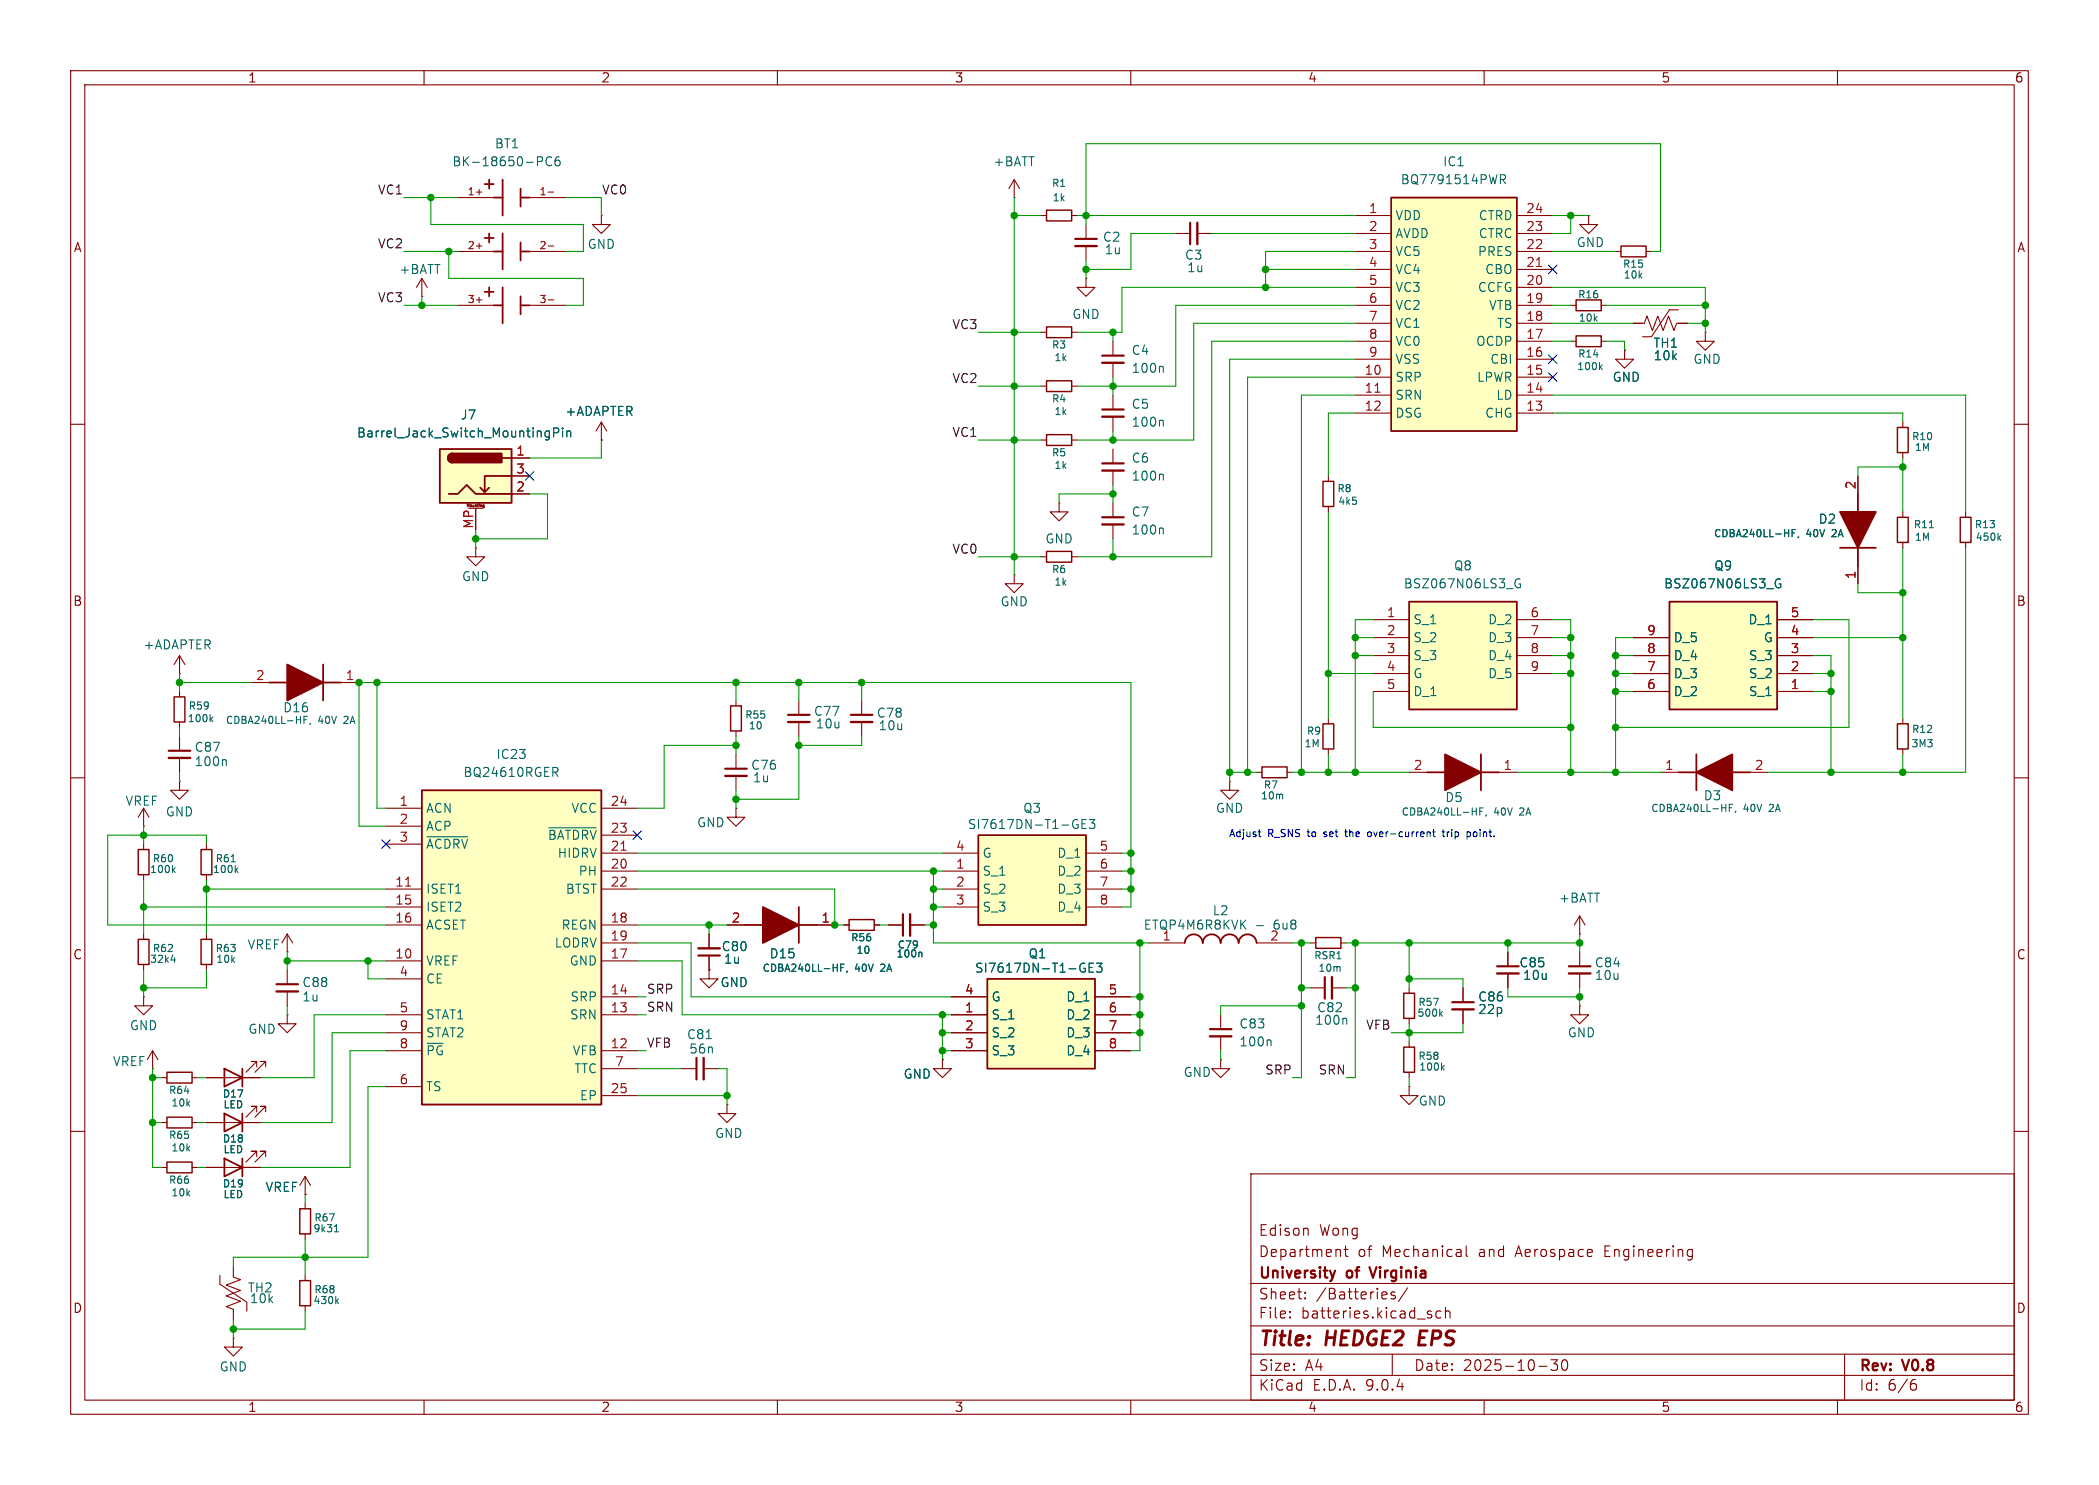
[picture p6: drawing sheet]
<svg xmlns="http://www.w3.org/2000/svg" width="297mm" height="210mm" viewBox="0 0 297 210" stroke-linecap="round" stroke-linejoin="round" font-family="sans-serif">
<g fill="none" stroke="#840000" stroke-width=".15">
<path d="M10 10h277v190h-277zM12 12h273v186h-273zM60 10v2M110 10v2M160 10v2M210 10v2M260 10v2M143.5 27.9h.1M143.5 25.4l-.8 1.3M143.5 25.4l.8 1.3M143.5 25.4v2.5M147.3 47h.8"/>
<path d="M151.6 47h.8M10 60h2M285 60h2M10 110h2M174 110.5v1.3h1.3l-1.3 1.2-1.3-1.2h1.3M174 110.5h.1M285 110h2M29.2 132.1v.7M29.2 136.4v.8M10 160h2M177 166h108v32h-108zM184.9 173.7l.2 .2v.8"/>
<path d="M189.6 176.8l.1 .9M190.2 176.7h.5M190.4 176.2v1.3l.1 .1 .2 .1M207.5 176.2v1.3l.2 .2M239 176.7l.5 .1M239.5 177.6l-.5 .1M239.5 176.7v1.2l-.3 .3M285 160h2M60 198v2M110 198v2M160 198v2M177 194.5h108"/>
<path d="M177 191.5h108M177 187.5h108M177 181.5h108M182.5 186.3h.1l-.1 .1M182.5 186.3v.1M182.5 185.5v.1M182.5 185.5h.1l-.1 .1M184.7 183.6v.1M184.7 183.6h-.1l.1 .1M184.7 182.8v.1M184.7 182.8h-.1l.1 .1M197 191.5v3"/>
<path d="M197.4 182.8l-.4-.1-.2 .2 .1 .2 .5 .2 .1 .1-.1 .2-.2 .1-.4-.1M199.2 182.1l-1.3 2M202.5 186l.1 .1-.1 .2M203.9 185.5l-.4-.1-.3 .3v.4l.1 .2 .2 .1 .4-.1M204.5 185.5a.37 .37 0 0 1 .7 .1v.8M204.5 184.9v1.5M210 198v2M217.7 193.2h1.2M219.5 192.3h.9l-.5 .6a.41 .41 0 0 1 .5 .3v.3l-.2 .2-.5 .1-.2-.1M221.1 192.4a.36 .36 0 0 1 .4-.1 .36 .36 0 0 1 .2 .3 .77 .77 0 0 1-.4 1.2 .91 .91 0 0 1-.2-1.4zM260 198v2M261 191.5v6.5"/>
<path d="M270.6 195.7h.4l.2 .3-.1 .5-.2 .1h-.3M271 195.1l-.4 .1"/>
</g>
<path d="M201 188.2l-.3 2h1" fill="none" stroke="#840000" stroke-width=".4"/>
<path d="M188.9 179.7l-.3 1M193.8 179.2l.5 1.5" fill="none" stroke="#840000" stroke-width=".3"/>
<path d="M148.1 46.2h3.5v1.6h-3.5zM28.4 132.8h1.6v3.6h-1.6z" fill="none" stroke="#840000" stroke-width=".2"/>
<path d="M62.2 63.5h10.2v7.6h-10.2z" fill="#ffffc2"/>
<g fill="none" stroke="#840000" stroke-width=".25">
<path d="M68.6 26h1.2M68.6 33.7h1.2M69.2 25.4v1.3M69.2 33v1.3M69.8 27.9h1.3M69.8 35.6h1.3M71.1 25.4v5.1M71.1 33v5.1M73.7 27.9h1.2M73.7 35.6h1.2M73.7 26.7v2.5M73.7 34.3v2.5"/>
<path d="M68.6 41.3h1.2M69.2 40.6v1.3M69.8 43.2h1.3M71.1 40.6v5.1M73.7 43.2h1.2M73.7 41.9v2.6M62.2 63.5h10.2v7.6h-10.2zM63.5 69.9h1.3l1.2-1.3 1.3 1.3h5.1M64 64.1a.64 .64 0 0 0-.6 .7 .64 .64 0 0 0 .6 .6M69.2 69l-.6 .6M71.1 64.8h1.3M72.4 67.3h-3.8v2.3l-.7-.6"/>
<path d="M38.1 96.5h2.5M45.7 96.5h2.6M45.7 94v5.1M201.9 109.2h2.6M209.5 109.2h2.6M209.5 106.7v5.1M31.7 157.5l2.6 1.3-2.6 1.2zM34.3 157.5v2.5"/>
</g>
<g fill="#840000" stroke="#840000" stroke-width=".25">
<path d="M63.6 64.3l.4-.2v1.3a.63 .63 0 0 1-.6-.4 .63 .63 0 0 1 .2-.7z"/>
<path d="M64 64.1h7v1.3h-7z"/>
<path d="M204.5 106.7l5 2.5-5 2.6z"/>
<path d="M40.6 94l5.1 2.5-5.1 2.6z"/>
</g>
<g fill="none" stroke="#840000" stroke-width=".15">
<path d="M64.8 27.9h5M64.8 35.6h5M74.9 27.9h5.1M74.9 35.6h5.1M153.7 31.8v2M153.7 34.8v2M64.8 43.2h5M74.9 43.2h5.1M85.1 59.7l-.8 1.3M85.1 59.7l.8 1.3M85.1 59.7v2.5M157.5 48.3v2"/>
<path d="M157.5 51.3v2M66.1 71.7v-.4l.1 .3 .2-.3v.4M66.3 71.9h2M67.3 77.5v1.2h1.3l-1.3 1.3-1.3-1.3h1.3M67.3 77.5h.1M67.3 71.9v3M67.6 71.3v.3M67.8 71.3h.1M68.5 71.7l-.2-.1 .1-.2h.1v.3l-.2 .1M72.4 64.8h2.5M72.4 67.3h2.5M72.4 69.9h2.5"/>
<path d="M85.1 62.2h.1M25.4 95.3h.1M25.4 92.7l-.8 1.3M25.4 92.7l.8 1.3M25.4 92.7v2.6M35.6 96.5h2.5M48.3 96.5h2.5M25.4 110.5v1.3h1.3l-1.3 1.2-1.3-1.2h1.3M25.4 110.5h.1M25.4 104.1v2.1M25.4 107.2v2M104.1 114.3v1.3h1.3l-1.3 1.2-1.2-1.2h1.2"/>
<path d="M104.1 114.3h.1M199.4 109.2h2.5M212.1 109.2h2.5M22.9 158.8h.7M27.2 158.8h.7M29.2 158.8h7.6M36.3 157.2v-.7h-.7h.7l-1.5 1.5M37.6 157.2v-.7h-.8h.8l-1.5 1.5M22.9 165.1h.7M27.2 165.1h.7"/>
</g>
<g fill="none" stroke="#006464" stroke-width=".15">
<path d="M76 22.2h.5l.3 .2-.1 .4h-.7M78 22.3a.51 .51 0 0 0-.6 0 .51 .51 0 0 0-.1 .6 .48 .48 0 0 0 .2 .5 .48 .48 0 0 0 .5-.1M79.1 22.2a.5 .5 0 0 0-.6 .5v.5l.1 .2h.4l.2-.1 .1-.4-.2-.2h-.3l-.3 .2M164.4 51.8l.2 .2v.7M77.2 61.7h.5M77.2 61h.5M77.7 60.9v1.1l-.2 .2h-.3M78.3 61.2l.6-.1 .2-.2-.1-.3-.2-.1h-.5v1.3M79.6 60.5v.1M79.6 60.9v.9M80.2 61.1l.2-.2 .3 .1 .1 .8M80.2 60.9v.9"/>
<path d="M31.8 107.4l.2 .2v.7M43 101.8h.3M43 101.3v1M43.9 102.3l-.1 .2M209.4 114.7h.3M209.9 114.3h-.5v1M210.3 115.2l-.1 .2"/>
</g>
<path d="M152.1 33.8h3.1M156 50.3h3M23.9 106.2h3" fill="none" stroke="#840000" stroke-width=".3"/>
<path d="M152.1 34.8h3.1M156 51.3h3M23.9 107.2h3" fill="none" stroke="#840000" stroke-width=".33"/>
<path d="M23.6 158h3.6v1.5h-3.6zM23.6 164.3h3.6v1.6h-3.6z" fill="none" stroke="#840000" stroke-width=".2"/>
<path d="M67.4 27.2h.8M67.4 34.8h.8M77.6 27.2h.7M77.6 34.8h.7M67.4 42.4h.8M77.6 42.4h.7" fill="none" stroke="#a90000" stroke-width=".15"/>
<path d="M138.4 118.1h15.3v12.7h-15.3z" fill="#ffffc2"/>
<path d="M138.4 118.1h15.3v12.7h-15.3zM31.7 163.8l2.6 1.3-2.6 1.3zM34.3 163.8v2.6" fill="none" stroke="#840000" stroke-width=".25"/>
<g fill="none" stroke="#840000" stroke-width=".15">
<path d="M147.3 78.7h.8M149.9 71.1v1.3h1.2l-1.2 1.3-1.3-1.3h1.3M149.9 71.1h.1M151.6 78.7h.8M104.1 99.1v.7M113 99.1v2M121.9 99.1v2M143.5 81.3v1.3h1.3l-1.3 1.2-1.3-1.2h1.3M143.5 81.3h.1M104.1 103.4v.7M104.1 106.7v2M104.1 109.7v2.1"/>
<path d="M113 102.1v2M121.9 102.1v2M133.3 120.7h5.1M133.3 123.2h5.1M133.3 125.7h5.1M133.3 128.3h5.1M153.7 120.7h5M153.7 123.2h5M153.7 125.7h5M153.7 128.3h5M133.3 149.9v1.2h1.3l-1.3 1.3-1.2-1.3h1.2M133.3 149.9h.1"/>
<path d="M29.2 165.1h7.6M36.3 163.6v-.8h-.7h.7l-1.5 1.5M37.6 163.6v-.8h-.8h.8l-1.5 1.5"/>
</g>
<path d="M152.2 115.9l.3 .1M152.3 116.6h.3v.4l-.3 .2M153.1 116.5h.4M153.7 115.9h-.6v1.3h.6M154.1 115.9h.8l-.4 .5 .3 .1v.5l-.1 .2h-.4l-.2-.2" fill="none" stroke="#006464" stroke-width=".15"/>
<path d="M102.6 108.7h3.1M111.5 101.1h3.1M120.4 101.1h3" fill="none" stroke="#840000" stroke-width=".3"/>
<path d="M102.6 109.7h3.1M111.5 102.1h3.1M120.4 102.1h3" fill="none" stroke="#840000" stroke-width=".33"/>
<path d="M148.1 78h3.5v1.5h-3.5zM103.4 99.8h1.5v3.6h-1.5z" fill="none" stroke="#840000" stroke-width=".2"/>
<path d="M59.7 111.8h25.4v44.4h-25.4z" fill="#ffffc2"/>
<path d="M59.7 111.8h25.4v44.4h-25.4zM105.4 130.8h2.5M113 130.8h2.6M113 128.3v5.1M167.6 133.4a1.27 1.27 0 0 1 1.3-1.3 1.27 1.27 0 0 1 1.3 1.3 1.27 1.27 0 0 1 1.2-1.3 1.27 1.27 0 0 1 1.3 1.3 1.27 1.27 0 0 1 1.3-1.3 1.27 1.27 0 0 1 1.3 1.3 1.27 1.27 0 0 1 1.2-1.3 1.27 1.27 0 0 1 1.3 1.3" fill="none" stroke="#840000" stroke-width=".25"/>
<g fill="none" stroke="#840000" stroke-width=".15">
<path d="M59.7 39.4l-.8 1.2M59.7 39.4l.8 1.2M59.7 39.4v2.5M85.1 30.5v1.3h1.3l-1.3 1.2-1.3-1.2h1.3M85.1 30.5h.1M59.7 41.9h.1M157.5 55.9v2M157.5 58.9v2.1M231.1 45.7h1.6l.3-1 .8 2 .8-2 .7 2 .8-2 .8 2 .3-1h1.6M237.5 43.8h-1.3l-2.5 3.8h-1.3M147.3 62.2h.8M151.6 62.2h.8"/>
<path d="M157.5 63.5v2M157.5 66.5v2.1M157.5 71.1v2.1M157.5 74.2v2M188 67.3v.8M188 71.6v.8M25.4 97.8v.8M20.3 116.8h.1M20.3 114.3v2.5M20.3 119.4v.7M20.3 114.3l-.7 1.3M20.3 114.3l.8 1.3"/>
<path d="M25.4 102.1v.8M29.2 119.4v.7M54.6 114.3h5.1M54.6 116.8h5.1M54.6 119.4h5.1M85.1 114.3h5.1M85.1 118.1h5.1M188 101.6v.8M188 105.9v.8M20.3 123.7v.8M20.3 132.1v.7M20.3 136.4v.8"/>
<path d="M29.2 123.7v.8M54.6 125.7h5.1M54.6 128.3h5.1M54.6 130.8h5.1M54.6 135.9h5.1M54.6 138.4h5.1M85.1 125.7h5.1M85.1 130.8h5.1M85.1 135.9h5.1M85.1 120.7h5.1M85.1 123.2h5.1M85.1 133.4h5.1"/>
<path d="M100.3 137.2v1.2h1.3l-1.3 1.3-1.2-1.3h1.2M100.3 137.2h.1M100.3 132.1v2M100.3 135.1v2.1M102.9 130.8h2.5M115.6 130.8h2.5M119.4 130.8h.7M123.7 130.8h.8M125.7 130.8h2.1M128.8 130.8h2M162.6 133.4h5M177.8 133.4h5.1"/>
<path d="M185.4 133.4h.8M189.7 133.4h.8M20.3 141v1.2h1.3l-1.3 1.3-1.3-1.3h1.3M20.3 141h.1M21.6 151.1h.1M21.6 148.6l-.8 1.3M21.6 148.6l.8 1.3M21.6 148.6v2.5M22.9 152.4h.7M27.2 152.4h.7M54.6 143.5h5.1M54.6 146.1h5.1"/>
<path d="M54.6 148.6h5.1M54.6 153.7h5.1M85.1 143.5h5.1M85.1 148.6h5.1M85.1 141h5.1M85.1 151.1h5.1M85.1 154.9h5.1M96.5 151.1h2.1M99.6 151.1h2M102.9 156.2v1.3h1.2l-1.2 1.3-1.3-1.3h1.3M102.9 156.2h.1M43.2 168.9h.1"/>
<path d="M43.2 166.4l-.8 1.2M43.2 166.4l.7 1.2M43.2 166.4v2.5M43.2 170.2v.7M43.2 174.5v.8M33 189.2v1.3h1.3l-1.3 1.3-1.3-1.3h1.3M33 189.2h.1"/>
</g>
<g fill="none" stroke="#006464" stroke-width=".15">
<path d="M164.4 59.4l.2 .2v.7M164.4 67l.2 .2v.7M164.4 74.7l.2 .2v.6M29.8 101.7l.3 .4M30.1 101.4l-.4 .4M60.4 118.3h5.8M77.7 117.1h6.7M78.2 108.5h.5l.3 .3-.2 .3-.6 .1M78.5 109.2l.5 .6M24.2 135.8h.6M24.5 123l.3 .4M24.7 135.4v.7"/>
<path d="M24.8 122.7l-.4 .4M32.7 121.9h.6M33.4 123l.3 .4M33.7 122.7l-.4 .4M119 136.8h.3M119.4 136.4h-.4v1M119.9 137.3l-.1 .2M130.2 134.7l.2 .1v.5M177.8 130.9h1M189.6 136.7v.7M99.9 146.9h.8M47.3 174.2h.6"/>
<path d="M47.5 173.3l.1-.1v1"/>
</g>
<path d="M57.4 125.3h.7M87.9 120.2h.7" fill="none" stroke="#a90000" stroke-width=".15"/>
<path d="M148.1 61.5h3.5v1.5h-3.5zM187.2 68.1h1.5v3.5h-1.5zM24.6 98.6h1.6v3.5h-1.6zM187.2 102.4h1.5v3.5h-1.5zM19.6 120.1h1.5v3.6h-1.5zM19.6 132.8h1.5v3.6h-1.5zM28.4 120.1h1.6v3.6h-1.6zM120.1 130h3.6v1.6h-3.6zM186.2 132.6h3.5v1.5h-3.5zM23.6 151.6h3.6v1.6h-3.6zM42.4 170.9h1.5v3.6h-1.5z" fill="none" stroke="#840000" stroke-width=".2"/>
<path d="M156 57.9h3M156 65.5h3M156 73.2h3M98.8 135.1h3.1M127.8 129.3v3M98.6 149.6v3.1" fill="none" stroke="#840000" stroke-width=".3"/>
<path d="M156 58.9h3M156 66.5h3M156 74.2h3M98.8 134.1h3.1M128.8 129.3v3M99.6 149.6v3.1" fill="none" stroke="#840000" stroke-width=".33"/>
<path d="M107.9 128.3l5.1 2.5-5.1 2.6z" fill="#840000" stroke="#840000" stroke-width=".25"/>
<path d="M139.7 138.4h15.2v12.7h-15.2z" fill="#ffffc2"/>
<path d="M139.7 138.4h15.2v12.7h-15.2zM31.7 151.1l2.6 1.3-2.6 1.3zM34.3 151.1v2.6" fill="none" stroke="#840000" stroke-width=".25"/>
<g fill="none" stroke="#840000" stroke-width=".15">
<path d="M177.8 109.2h.8M182.1 109.2h.8M40.6 134.6h.1M40.6 132.1v2.5M40.6 137.2v2M40.6 132.1l-.7 1.3M40.6 132.1l.8 1.3M29.2 152.4h7.6M36.3 150.9v-.8h-.7h.7l-1.5 1.5M37.6 150.9v-.8h-.8h.8l-1.5 1.5M40.6 143.5v1.3h1.3l-1.3 1.3-1.2-1.3h1.2M40.6 143.5h.1"/>
<path d="M40.6 140.2v2M134.6 141h5.1M134.6 143.5h5.1M134.6 146.1h5.1M134.6 148.6h5.1M154.9 141h5.1M154.9 143.5h5.1M154.9 146.1h5.1M154.9 148.6h5.1M33 179.1v1.5l1 .4-2 .7 2 .8-2 .8 2 .7-2 .8 1 .4v1.5M31.1 180.3v1.3l3.8 2.6v1.2M43.2 180.3v.8"/>
<path d="M43.2 184.7v.7"/>
</g>
<path d="M181.4 112.4l.1 .6M153.2 136.2l.3 .1M153.3 136.9h.3v.5l-.3 .1M154.1 136.8h.4M154.7 136.2h-.6v1.3h.6M155.1 136.2h.8l-.4 .5 .4 .1v.6l-.2 .1h-.4l-.2-.1M47.6 184l.3 .4M47.9 183.7l-.4 .4" fill="none" stroke="#006464" stroke-width=".15"/>
<path d="M39.1 139.2h3.1" fill="none" stroke="#840000" stroke-width=".3"/>
<path d="M39.1 140.2h3.1" fill="none" stroke="#840000" stroke-width=".33"/>
<path d="M178.6 108.5h3.5v1.5h-3.5zM42.4 181.1h1.5v3.6h-1.5z" fill="none" stroke="#840000" stroke-width=".2"/>
<path d="M199.4 85.1h15.2v15.2h-15.2z" fill="#ffffc2"/>
<path d="M260.3 77.5h5.1M262.9 69.9v2.5M262.9 77.5v2.5M199.4 85.1h15.2v15.2h-15.2z" fill="none" stroke="#840000" stroke-width=".25"/>
<g fill="none" stroke="#840000" stroke-width=".15">
<path d="M222.2 48.3h.8M222.2 43.2h.8M226.6 48.3h.7M226.6 43.2h.7M229.9 49.5v1.3h1.2l-1.2 1.3-1.3-1.3h1.3M229.9 49.5h.1M241.3 47v1.3h1.3l-1.3 1.2-1.3-1.2h1.3M241.3 47h.1M269.2 59.7v.8M262.9 67.3v2.6M269.2 64v.8M269.2 72.4v.8"/>
<path d="M269.2 76.7v.8M278.1 72.4v.8M278.1 76.7v.8M194.3 87.6h5.1M194.3 90.2h5.1M194.3 92.7h5.1M194.3 95.3h5.1M194.3 97.8h5.1M214.6 87.6h5.1M214.6 90.2h5.1M214.6 92.7h5.1M214.6 95.3h5.1"/>
<path d="M262.9 80v2.6"/>
</g>
<path d="M226.4 51.9l.3 .4M226.7 51.6l-.4 .4M253.6 75.4h.3M254.1 74.9h-.5v1M254.5 75.9l-.1 .1M273 74.6h.6M282.8 76l.3 .4M283.1 75.7l-.4 .4M215.1 81.9a.62 .62 0 0 0-.8 .5 .62 .62 0 0 0 .5 .7l.3-.1v-.4h-.2" fill="none" stroke="#006464" stroke-width=".15"/>
<path d="M260.3 72.4h5.1l-2.5 5.1z" fill="#840000" stroke="#840000" stroke-width=".25"/>
<path d="M223 47.5h3.6v1.5h-3.6zM223 42.4h3.6v1.5h-3.6zM268.5 73.2h1.5v3.5h-1.5zM268.5 60.5h1.5v3.5h-1.5zM277.4 73.2h1.5v3.5h-1.5z" fill="none" stroke="#840000" stroke-width=".2"/>
<path d="M196.8 27.9h17.8v33.1h-17.8z" fill="#ffffc2"/>
<path d="M196.8 27.9h17.8v33.1h-17.8zM237.5 109.2h2.5M240 106.7v5.1M245.1 109.2h2.5" fill="none" stroke="#840000" stroke-width=".25"/>
<g fill="none" stroke="#840000" stroke-width=".15">
<path d="M191.8 30.5h5M191.8 33h5M191.8 35.6h5M191.8 38.1h5M214.6 30.5h5.1M214.6 33h5.1M214.6 35.6h5.1M214.6 38.1h5.1M224.8 30.5v1.3h1.3l-1.3 1.2-1.3-1.2h1.3M224.8 30.5h.1M228.6 35.6h.8M232.9 35.6h.8"/>
<path d="M147.3 54.6h.8M151.6 54.6h.8M191.8 40.6h5M191.8 43.2h5M191.8 45.7h5M191.8 48.3h5M191.8 50.8h5M191.8 53.3h5M191.8 55.9h5M191.8 58.4h5M214.6 40.6h5.1M214.6 43.2h5.1"/>
<path d="M214.6 45.7h5.1M214.6 48.3h5.1M214.6 50.8h5.1M214.6 53.3h5.1M214.6 55.9h5.1M214.6 58.4h5.1M234.9 109.2h2.6M247.6 109.2h2.6M269.2 101.6v.8M269.2 105.9v.8M199.4 139.7v.8M207 139.7v2"/>
<path d="M213.4 134.6v2.1M213.4 137.7v2M223.5 132.1h.1M223.5 129.5l-.7 1.3M223.5 129.5l.8 1.3M223.5 129.5v2.6M223.5 134.6v2.1M223.5 137.7v2M199.4 153.7v1.2h1.3l-1.3 1.3-1.3-1.3h1.3M199.4 153.7h.1M199.4 144v.8M199.4 147.3v.8"/>
<path d="M199.4 151.6v.8M207 142.7v2.1M223.5 142.2v1.3h1.3l-1.3 1.3-1.3-1.3h1.3M223.5 142.2h.1"/>
</g>
<path d="M217.4 37.7h.7M194.6 55.5h.7" fill="none" stroke="#a90000" stroke-width=".15"/>
<path d="M212.3 25.4l.6-.1 .1-.2v-.3l-.2-.1h-.5v1.3M212.6 25.4l.4 .6M244.7 114.2h.3M245.2 113.7h-.5v1.1M245.6 114.7l-.1 .2M203.8 143.3l.3 .4M204.1 151l.3 .3M204.1 143l-.4 .4M204.4 150.7l-.4 .3" fill="none" stroke="#006464" stroke-width=".15"/>
<path d="M229.4 34.8h3.5v1.5h-3.5zM148.1 53.8h3.5v1.6h-3.5zM268.5 102.4h1.5v3.5h-1.5zM198.6 140.5h1.6v3.5h-1.6zM198.6 148.1h1.6v3.5h-1.6z" fill="none" stroke="#840000" stroke-width=".2"/>
<path d="M211.8 136.7h3.1M222 136.7h3M205.5 141.7h3" fill="none" stroke="#840000" stroke-width=".3"/>
<path d="M211.8 137.7h3.1M222 137.7h3M205.5 142.7h3" fill="none" stroke="#840000" stroke-width=".33"/>
<path d="M240 109.2l5.1-2.5v5.1z" fill="#840000" stroke="#840000" stroke-width=".25"/>
<path d="M236.2 85.1h15.3v15.2h-15.3z" fill="#ffffc2"/>
<path d="M236.2 85.1h15.3v15.2h-15.3z" fill="none" stroke="#840000" stroke-width=".25"/>
<g fill="none" stroke="#840000" stroke-width=".15">
<path d="M147.3 30.5h.8M151.6 30.5h.8M153.7 39.4v1.2h1.2l-1.2 1.3-1.3-1.3h1.3M153.7 39.4h.1M166.4 33h2M169.4 33h2M229.9 49.5h.1M231.1 45.7h1.3M237.5 45.7h1.3M67.3 71.9v3M72.4 64.8h2.5M72.4 67.3h2.5"/>
<path d="M72.4 69.9h2.5M85.1 62.2h.1M262.9 67.3v2.6M231.1 97.8h5.1M231.1 95.3h5.1M231.1 92.7h5.1M231.1 90.2h5.1M251.5 97.8h5M251.5 95.3h5M251.5 92.7h5M251.5 90.2h5M251.5 87.6h5"/>
<path d="M262.9 80v2.6M100.3 137.2h.1M100.3 132.1v2M100.3 135.1v2.1M102.9 130.8h2.5M115.6 130.8h2.5M119.4 130.8h.7M123.7 130.8h.8M125.7 130.8h2.1M128.8 130.8h2M185.4 139.7h2.1M188.5 139.7h2"/>
<path d="M207 139.7v2M213.4 134.6v2.1M213.4 137.7v2M29.2 158.8h2.5M29.2 152.4h2.5M34.3 158.8h2.5M34.3 152.4h2.5M133.3 149.9h.1M134.6 141h5.1M134.6 143.5h5.1M134.6 146.1h5.1M134.6 148.6h5.1"/>
<path d="M154.9 141h5.1M154.9 143.5h5.1M154.9 146.1h5.1M154.9 148.6h5.1M172.7 149.9v1.2h1.3l-1.3 1.3-1.3-1.3h1.3M172.7 149.9h.1M172.7 143.5v2M172.7 146.6v2M207 142.7v2.1M29.2 165.1h2.5M34.3 165.1h2.5M43.2 168.9h.1"/>
</g>
<g fill="none" stroke="#006464" stroke-width=".15">
<path d="M77.2 61.7h.5M77.2 61h.5M77.7 60.9v1.1l-.2 .2h-.3M78.3 61.2l.6-.1 .2-.2-.1-.3-.2-.1h-.5v1.3M79.6 60.5v.1M79.6 60.9v.9M80.2 61.1l.2-.2 .3 .1 .1 .8M80.2 60.9v.9M253.6 75.4h.3M254.1 74.9h-.5v1M254.5 75.9l-.1 .1M251.9 81.9a.62 .62 0 0 0-.7 .5 .62 .62 0 0 0 .4 .7l.4-.1v-.4h-.3"/>
<path d="M119 136.8h.3M119.4 136.4h-.4v1M119.9 137.3l-.1 .2M130.2 134.7l.2 .1v.5M153.2 136.2l.3 .1M153.3 136.9h.3v.5l-.3 .1M154.1 136.8h.4M154.7 136.2h-.6v1.3h.6M155.1 136.2h.8l-.4 .5 .4 .1v.6l-.2 .1h-.4l-.2-.1M179.7 147.1l.1 .1v.7M190.4 144l.2 .2v.7"/>
</g>
<path d="M168.4 31.5v3M187.5 138.2v3M171.2 145.5h3" fill="none" stroke="#840000" stroke-width=".3"/>
<path d="M169.4 31.5v3M188.5 138.2v3M171.2 146.6h3" fill="none" stroke="#840000" stroke-width=".33"/>
<path d="M148.1 29.7h3.5v1.5h-3.5z" fill="none" stroke="#840000" stroke-width=".2"/>
<g fill="none" stroke="#009600" stroke-width=".15">
<path d="M57.1 35.6h7.7M57.1 27.9h7.7M61 27.9v3.9h21.5v3.8h-2.5M63.5 35.6v3.8h19v3.8h-2.5M80 27.9h5.1v2.6M143.5 30.5h3.8M143.5 27.9v53.4M152.4 30.5h39.4M153.7 31.8v-11.5h81.2v15.3h-1.2M153.7 36.8v2.6M166.4 33h-6.4v5.1h-6.3M171.4 33h20.4"/>
<path d="M179.1 38.1h12.7M191.8 35.6h-12.7v5M219.7 35.6h8.9M219.7 30.5h5.1M222.2 30.5v2.5h-2.5M57.1 43.2h7.7M59.7 41.9v1.3M138.4 47h8.9M138.4 54.6h8.9M157.5 47v1.3M157.5 53.3v2.6M191.8 43.2h-25.4v11.4h-14"/>
<path d="M191.8 50.8h-17.8v59.7M191.8 48.3h-20.4v30.4h-19M191.8 58.4h-3.8v8.9M191.8 40.6h-33.1v6.4h-6.3M191.8 55.9h-7.7v53.3M191.8 45.7h-22.9v16.5h-16.5M191.8 53.3h-15.3v55.9M219.7 43.2h2.5M219.7 58.4h49.5v1.3M219.7 55.9h58.4v16.5M219.7 48.3h2.5M219.7 45.7h11.4"/>
<path d="M219.7 40.6h21.6v6.4M227.3 43.2h14M227.3 48.3h2.6v1.2M238.8 45.7h2.5M67.3 74.9v2.6M74.9 69.9h2.6v6.3h-10.2M85.1 62.2v2.6h-10.2M138.4 78.7h8.9M138.4 62.2h8.9M157.5 69.9h-7.6v1.2M157.5 61v1.2M157.5 68.6v2.5"/>
<path d="M157.5 76.2v2.5M188 72.4v29.2M269.2 64.8v7.6M269.2 77.5v24.1M269.2 66h-6.3v1.3M278.1 77.5v31.7h-27.9M25.4 95.3v2.5M25.4 96.5h10.2M53.3 96.5v17.8h1.3M104.1 96.5v2.6M113 96.5v2.6M121.9 96.5v2.6"/>
<path d="M188 95.3h6.3M191.8 92.7h2.5M191.8 90.2h2.5M194.3 87.6h-2.5v21.6M194.3 97.8v5.1h27.9M219.7 92.7h2.5M219.7 90.2h2.5M219.7 87.6h2.5v21.6M219.7 95.3h2.5M228.6 92.7h2.5M228.6 95.3h2.5M228.6 97.8h2.5"/>
<path d="M231.1 90.2h-2.5v19M256.5 87.6h5.1v15.3h-33M256.5 92.7h2.6v16.5M256.5 90.2h12.7M256.5 95.3h2.6M256.5 97.8h2.6M262.9 82.6v1.2h6.3M20.3 116.8v2.6M25.4 102.9v1.2M25.4 109.2v1.3M29.2 119.4v-1.3h-14v12.7h39.4M54.6 116.8h-3.8v-20.3h109.2v31.8h-1.3"/>
<path d="M104.1 105.4h-10.1v8.9h-3.8M104.1 104.1v2.6M104.1 111.8v2.5M113 104.1v8.9h-8.9M121.9 104.1v1.3h-8.9M174 109.2h3.8M182.9 109.2h16.5M188 106.7v2.5M214.6 109.2h20.3M269.2 106.7v2.5M20.3 128.3h34.3M20.3 124.5v7.6"/>
<path d="M20.3 137.2v3.8M29.2 125.7h25.4M29.2 137.2v2.5h-8.9M29.2 124.5v7.6M40.6 134.6v2.6M40.6 135.9h14M52.1 135.9v2.5h2.5M90.2 130.8h12.7M90.2 125.7h27.9v5.1h1.3M90.2 133.4h7.6v7.6h36.8M90.2 135.9h6.3v7.6h38.1M90.2 123.2h43.1"/>
<path d="M90.2 120.7h43.1M100.3 130.8v1.3M124.5 130.8h1.2M130.8 130.8h1.3M132.1 123.2v10.2h30.5M132.1 125.7h1.2M132.1 128.3h1.2M158.7 125.7h1.3M158.7 123.2h1.3M158.7 120.7h1.3M161.3 133.4v15.2h-1.3M182.9 133.4h2.5"/>
<path d="M184.1 133.4v19h-1.2M184.1 139.7h1.3M190.5 133.4h33M190.5 139.7h1.3M191.8 133.4v19h-1.3M199.4 133.4v6.3M199.4 138.4h7.6v1.3M213.4 139.7v1.3h10.1M213.4 133.4v1.2M223.5 132.1v2.5M223.5 139.7v2.5M21.6 152.4h1.3"/>
<path d="M21.6 151.1v14h1.3M21.6 158.8h1.3M27.9 152.4h1.3M27.9 158.8h1.3M40.6 142.2v1.3M54.6 143.5h-10.2v8.9h-7.6M54.6 148.6h-5.1v16.5h-12.7M54.6 146.1h-7.6v12.7h-10.2M54.6 153.7h-2.5v24.1h-19.1v1.3M90.2 141h1.2M90.2 151.1h6.3M90.2 154.9h12.7"/>
<path d="M90.2 143.5h1.2M90.2 148.6h1.2M101.6 151.1h1.3v5.1M133.3 143.5v6.4M133.3 148.6h1.3M133.3 146.1h1.3M160 141h1.3M160 143.5h1.3M160 146.1h1.3M172.7 148.6v1.3M184.1 142.2h-11.4v1.3M199.4 144.8v2.5"/>
<path d="M199.4 152.4v1.3M207 144.8v1.3h-10.2M27.9 165.1h1.3M43.2 168.9v1.3M43.2 175.3v5M33 186.7v2.5M43.2 185.4v2.6h-10.2"/>
</g>
<path d="M219.1 37.5l1.2 1.2M220.3 37.5l-1.2 1.2M219.1 52.7l1.2 1.2M219.1 50.2l1.2 1.2M220.3 52.7l-1.2 1.2M220.3 50.2l-1.2 1.2M74.3 66.7l1.2 1.2M75.5 66.7l-1.2 1.2M54 118.8l1.2 1.2M55.2 118.8l-1.2 1.2M89.6 117.5l1.2 1.2M90.8 117.5l-1.2 1.2" fill="none" stroke="#000084" stroke-width=".15"/>
<g fill="none" stroke="#0000c2" stroke-width=".15">
<path d="M178 117.6h.4M178.2 118.2l.2 .1M190.3 117.6h.4M190.4 117.3v.9l.3 .1M194 117.8l-.1-.2-.3 .1-.1 .1 .1 .5h.3l.1-.2M202.7 117.6h.4M202.8 117.3v.9l.3 .1M204.1 117.6h.3M204.2 117.3v.9l.2 .1M204.8 117.6v.7M205 117.6l-.2 .2M207.7 117.6h.2l.2 .2-.1 .4-.3 .1"/>
<path d="M208.7 117.6l-.2 .2v.3l.2 .2"/>
</g>
<g fill="#009600" stroke="#009600" stroke-width=".15">
<circle cx="157.5" cy="47" r=".46"/>
<circle cx="143.5" cy="47" r=".46"/>
<circle cx="179.1" cy="38.1" r=".46"/>
<circle cx="153.7" cy="38.1" r=".46"/>
<circle cx="113" cy="96.5" r=".46"/>
<circle cx="121.9" cy="96.5" r=".46"/>
<circle cx="132.1" cy="123.2" r=".46"/>
<circle cx="113" cy="105.4" r=".46"/>
<circle cx="104.1" cy="105.4" r=".46"/>
<circle cx="104.1" cy="96.5" r=".46"/>
<circle cx="143.5" cy="62.2" r=".46"/>
<circle cx="20.3" cy="118.1" r=".46"/>
<circle cx="29.2" cy="125.7" r=".46"/>
<circle cx="20.3" cy="128.3" r=".46"/>
<circle cx="40.6" cy="135.9" r=".46"/>
<circle cx="25.4" cy="96.5" r=".46"/>
<circle cx="61" cy="27.9" r=".46"/>
<circle cx="59.7" cy="43.2" r=".46"/>
<circle cx="50.8" cy="96.5" r=".46"/>
<circle cx="53.3" cy="96.5" r=".46"/>
<circle cx="67.3" cy="76.2" r=".46"/>
<circle cx="118.1" cy="130.8" r=".46"/>
<circle cx="132.1" cy="130.8" r=".46"/>
<circle cx="133.3" cy="148.6" r=".46"/>
<circle cx="133.3" cy="146.1" r=".46"/>
<circle cx="102.9" cy="154.9" r=".46"/>
<circle cx="133.3" cy="143.5" r=".46"/>
<circle cx="63.5" cy="35.6" r=".46"/>
<circle cx="100.3" cy="130.8" r=".46"/>
<circle cx="132.1" cy="128.3" r=".46"/>
<circle cx="132.1" cy="125.7" r=".46"/>
<circle cx="104.1" cy="113" r=".46"/>
<circle cx="43.2" cy="177.8" r=".46"/>
<circle cx="33" cy="188" r=".46"/>
<circle cx="21.6" cy="158.8" r=".46"/>
<circle cx="52.1" cy="135.9" r=".46"/>
<circle cx="20.3" cy="139.7" r=".46"/>
<circle cx="21.6" cy="152.4" r=".46"/>
<circle cx="176.5" cy="109.2" r=".46"/>
<circle cx="174" cy="109.2" r=".46"/>
<circle cx="188" cy="95.3" r=".46"/>
<circle cx="191.8" cy="92.7" r=".46"/>
<circle cx="157.5" cy="78.7" r=".46"/>
<circle cx="191.8" cy="90.2" r=".46"/>
<circle cx="161.3" cy="143.5" r=".46"/>
<circle cx="161.3" cy="141" r=".46"/>
<circle cx="161.3" cy="133.4" r=".46"/>
<circle cx="188" cy="109.2" r=".46"/>
<circle cx="191.8" cy="109.2" r=".46"/>
<circle cx="184.1" cy="109.2" r=".46"/>
<circle cx="160" cy="123.2" r=".46"/>
<circle cx="160" cy="125.7" r=".46"/>
<circle cx="160" cy="120.7" r=".46"/>
<circle cx="228.6" cy="92.7" r=".46"/>
<circle cx="222.2" cy="92.7" r=".46"/>
<circle cx="228.6" cy="95.3" r=".46"/>
<circle cx="269.2" cy="90.2" r=".46"/>
<circle cx="269.2" cy="83.8" r=".46"/>
<circle cx="269.2" cy="66" r=".46"/>
<circle cx="222.2" cy="95.3" r=".46"/>
<circle cx="222.2" cy="90.2" r=".46"/>
<circle cx="222.2" cy="30.5" r=".46"/>
<circle cx="241.3" cy="43.2" r=".46"/>
<circle cx="241.3" cy="45.7" r=".46"/>
<circle cx="199.4" cy="138.4" r=".46"/>
<circle cx="191.8" cy="133.4" r=".46"/>
<circle cx="199.4" cy="133.4" r=".46"/>
<circle cx="213.4" cy="133.4" r=".46"/>
<circle cx="223.5" cy="133.4" r=".46"/>
<circle cx="199.4" cy="146.1" r=".46"/>
<circle cx="223.5" cy="141" r=".46"/>
<circle cx="259.1" cy="97.8" r=".46"/>
<circle cx="259.1" cy="109.2" r=".46"/>
<circle cx="269.2" cy="109.2" r=".46"/>
<circle cx="228.6" cy="102.9" r=".46"/>
<circle cx="228.6" cy="109.2" r=".46"/>
<circle cx="228.6" cy="97.8" r=".46"/>
<circle cx="222.2" cy="109.2" r=".46"/>
<circle cx="222.2" cy="102.9" r=".46"/>
<circle cx="259.1" cy="95.3" r=".46"/>
<circle cx="184.1" cy="133.4" r=".46"/>
<circle cx="184.1" cy="142.2" r=".46"/>
<circle cx="184.1" cy="139.7" r=".46"/>
<circle cx="191.8" cy="139.7" r=".46"/>
<circle cx="161.3" cy="146.1" r=".46"/>
<circle cx="143.5" cy="30.5" r=".46"/>
<circle cx="179.1" cy="40.6" r=".46"/>
<circle cx="143.5" cy="54.6" r=".46"/>
<circle cx="157.5" cy="54.6" r=".46"/>
<circle cx="153.7" cy="30.5" r=".46"/>
<circle cx="143.5" cy="78.7" r=".46"/>
<circle cx="157.5" cy="69.9" r=".46"/>
<circle cx="157.5" cy="62.2" r=".46"/>
</g>
<g font-size="2.8" fill="#840000">
<text x="178" y="190.9">Title:</text>
<text x="187.7" y="190.9">HEDGE2</text>
<text x="201.6" y="190.9">EPS</text>
</g>
<g font-size="2.1" fill="#840000">
<text x="178" y="178">Department</text>
<text x="178" y="175">Edison</text>
<text x="186.7" y="175">Wong</text>
<text x="192.1" y="178">of</text>
<text x="195.6" y="178">Mechanical</text>
<text x="209.4" y="178">and</text>
<text x="214.8" y="178">Aerospace</text>
<text x="227.4" y="178">Engineering</text>
<text x="178" y="184">Sheet:</text>
<text x="178" y="181.2">University</text>
<text x="186.2" y="184">/Batteries/</text>
<text x="190.7" y="181.2">of</text>
<text x="194.6" y="181.2">Virginia</text>
<text x="178" y="186.7">File:</text>
<text x="184.1" y="186.7">batteries.kicad_sch</text>
<text x="178" y="196.9">KiCad</text>
<text x="178" y="194.1">Size:</text>
<text x="184.7" y="194.1">A4</text>
<text x="185.7" y="196.9">E.D.A.</text>
<text x="193.3" y="196.9">9.0.4</text>
<text x="200" y="194.1">Date:</text>
<text x="207" y="194.1">2025-10-30</text>
<text x="263" y="194.3">Rev:</text>
<text x="263" y="196.9">Id:</text>
<text x="267.1" y="196.9">6/6</text>
<text x="269.4" y="194.3">V0.8</text>
</g>
<g font-size="1.8" fill="#840000">
<text x="35" y="11.9">1</text>
<text x="85" y="11.9">2</text>
<text x="135" y="11.9">3</text>
<text x="185" y="11.9">4</text>
<text x="235" y="11.9">5</text>
<text x="285" y="11.9">6</text>
<text x="10.3" y="35.9">A</text>
<text x="285.3" y="35.9">A</text>
<text x="10.3" y="85.9">B</text>
<text x="285.3" y="85.9">B</text>
<text x="10.3" y="135.9">C</text>
<text x="285.3" y="135.9">C</text>
<text x="10.3" y="185.9">D</text>
<text x="285.3" y="185.9">D</text>
<text x="35" y="199.9">1</text>
<text x="85" y="199.9">2</text>
<text x="135" y="199.9">3</text>
<text x="185" y="199.9">4</text>
<text x="235" y="199.9">5</text>
<text x="285" y="199.9">6</text>
</g>
<g font-size="1.8" fill="#006464">
<text x="63.9" y="23.7">BK-18650-PC6</text>
<text x="69.9" y="21.2">BT1</text>
<text x="140.5" y="23.7">+BATT</text>
<text x="204.1" y="23.7">IC1</text>
<text x="198.1" y="26.3">BQ7791514PWR</text>
<text x="83.1" y="35.4">GND</text>
<text x="156" y="34.4">C2</text>
<text x="197.4" y="31.3">VDD</text>
<text x="197.4" y="33.9">AVDD</text>
<text x="209.1" y="31.3">CTRD</text>
<text x="209.1" y="33.9">CTRC</text>
<text x="223" y="35.2">GND</text>
<text x="56.4" y="39">+BATT</text>
<text x="156.2" y="36.2">1u</text>
<text x="167.6" y="36.9">C3</text>
<text x="167.9" y="38.7">1u</text>
<text x="197.4" y="36.4">VC5</text>
<text x="197.4" y="39">VC4</text>
<text x="197.4" y="41.5">VC3</text>
<text x="209" y="41.5">CCFG</text>
<text x="209" y="36.4">PRES</text>
<text x="210" y="39">CBO</text>
<text x="151.6" y="45.3">GND</text>
<text x="197.4" y="44">VC2</text>
<text x="197.4" y="46.6">VC1</text>
<text x="210.6" y="44">VTB</text>
<text x="211.7" y="46.6">TS</text>
<text x="160" y="50.4">C4</text>
<text x="160" y="52.9">100n</text>
<text x="197.4" y="49.1">VC0</text>
<text x="197.4" y="51.7">VSS</text>
<text x="208.8" y="49.1">OCDP</text>
<text x="210.8" y="51.7">CBI</text>
<text x="233.9" y="49.4">TH1</text>
<text x="233.9" y="51.2">10k</text>
<text x="239.5" y="51.7">GND</text>
<text x="65.1" y="59.5">J7</text>
<text x="79.9" y="59">+ADAPTER</text>
<text x="160" y="58">C5</text>
<text x="197.4" y="54.2">SRP</text>
<text x="197.4" y="56.7">SRN</text>
<text x="197.4" y="59.3">DSG</text>
<text x="208.9" y="54.2">LPWR</text>
<text x="210" y="59.3">CHG</text>
<text x="211.6" y="56.7">LD</text>
<text x="228.1" y="54.2">GND</text>
<text x="50.4" y="62.1">Barrel_Jack_Switch_MountingPin</text>
<text x="160" y="65.6">C6</text>
<text x="160" y="60.6">100n</text>
<text x="160" y="68.2">100n</text>
<text x="147.8" y="77.1">GND</text>
<text x="160" y="73.3">C7</text>
<text x="160" y="75.8">100n</text>
<text x="257.2" y="74.3">D2</text>
<text x="65.3" y="82.4">GND</text>
<text x="198.5" y="83.4">BSZ067N06LS3_G</text>
<text x="205.6" y="80.9">Q8</text>
<text x="235.4" y="83.4">BSZ067N06LS3_G</text>
<text x="242.5" y="80.9">Q9</text>
<text x="141.5" y="86">GND</text>
<text x="199.9" y="88.5">S_1</text>
<text x="210.5" y="88.5">D_2</text>
<text x="247.3" y="88.5">D_1</text>
<text x="20.2" y="92">+ADAPTER</text>
<text x="199.9" y="91">S_2</text>
<text x="199.9" y="93.6">S_3</text>
<text x="210.5" y="91">D_3</text>
<text x="210.5" y="93.6">D_4</text>
<text x="236.7" y="93.6">D_4</text>
<text x="236.7" y="91">D_5</text>
<text x="247.4" y="93.6">S_3</text>
<text x="249.5" y="91">G</text>
<text x="40" y="100.9">D16</text>
<text x="115.1" y="101.4">C77</text>
<text x="124" y="101.7">C78</text>
<text x="199.9" y="96.1">G</text>
<text x="199.9" y="98.7">D_1</text>
<text x="210.5" y="96.1">D_5</text>
<text x="236.7" y="98.7">D_2</text>
<text x="236.7" y="96.1">D_3</text>
<text x="247.4" y="98.7">S_1</text>
<text x="247.4" y="96.1">S_2</text>
<text x="27.4" y="106.5">C87</text>
<text x="70.1" y="107.5">IC23</text>
<text x="115.3" y="103.2">10u</text>
<text x="124.2" y="103.5">10u</text>
<text x="27.4" y="108.6">100n</text>
<text x="65.5" y="110.1">BQ24610RGER</text>
<text x="106.2" y="109.1">C76</text>
<text x="106.4" y="110.8">1u</text>
<text x="204.4" y="113.6">D5</text>
<text x="241" y="113.4">D3</text>
<text x="17.7" y="114.1">VREF</text>
<text x="23.4" y="115.7">GND</text>
<text x="60.2" y="115.2">ACN</text>
<text x="60.2" y="117.7">ACP</text>
<text x="77.4" y="119">~{BATDRV}</text>
<text x="80.8" y="115.2">VCC</text>
<text x="98.5" y="117.2">GND</text>
<text x="136.8" y="117.4">SI7617DN-T1-GE3</text>
<text x="144.7" y="115.2">Q3</text>
<text x="172" y="115.2">GND</text>
<text x="60.2" y="120.2">~{ACDRV}</text>
<text x="78.8" y="121.5">HIDRV</text>
<text x="81.8" y="124.1">PH</text>
<text x="138.9" y="121.5">G</text>
<text x="138.9" y="124.1">S_1</text>
<text x="149.5" y="121.5">D_1</text>
<text x="149.5" y="124.1">D_2</text>
<text x="60.2" y="126.6">ISET1</text>
<text x="60.2" y="129.1">ISET2</text>
<text x="60.2" y="131.7">ACSET</text>
<text x="79.4" y="131.7">REGN</text>
<text x="80" y="126.6">BTST</text>
<text x="138.9" y="126.6">S_2</text>
<text x="138.9" y="129.1">S_3</text>
<text x="149.5" y="126.6">D_3</text>
<text x="149.5" y="129.1">D_4</text>
<text x="161.7" y="131.7">ETQP4M6R8KVK</text>
<text x="171.5" y="129.6">L2</text>
<text x="180.3" y="131.7">6u8</text>
<text x="220.5" y="127.9">+BATT</text>
<text x="34.9" y="134.5">VREF</text>
<text x="60.2" y="136.8">VREF</text>
<text x="78.4" y="134.2">LODRV</text>
<text x="80.5" y="136.8">GND</text>
<text x="102" y="134.7">C80</text>
<text x="102.3" y="136.5">1u</text>
<text x="108.8" y="135.7">D15</text>
<text x="137.9" y="137.8">SI7617DN-T1-GE3</text>
<text x="145.4" y="135.7">Q1</text>
<text x="164.4" y="133.1">1</text>
<text x="179.6" y="133.1">2</text>
<text x="214.9" y="137">C85</text>
<text x="225.6" y="137">C84</text>
<text x="42.7" y="141.8">1u</text>
<text x="42.7" y="139.8">C88</text>
<text x="60.2" y="139.3">CE</text>
<text x="80.6" y="141.8">SRP</text>
<text x="101.8" y="139.8">GND</text>
<text x="140.2" y="141.8">G</text>
<text x="150.8" y="141.8">D_1</text>
<text x="186.3" y="143.4">C82</text>
<text x="209.1" y="141.8">C86</text>
<text x="209.1" y="143.6">22p</text>
<text x="215.4" y="138.8">10u</text>
<text x="225.6" y="138.8">10u</text>
<text x="18.3" y="145.9">GND</text>
<text x="35" y="146.4">GND</text>
<text x="60.2" y="144.4">STAT1</text>
<text x="60.2" y="146.9">STAT2</text>
<text x="60.2" y="149.5">~{PG}</text>
<text x="80.6" y="144.4">SRN</text>
<text x="80.9" y="149.5">VFB</text>
<text x="97.1" y="147.2">C81</text>
<text x="97.4" y="149.2">56n</text>
<text x="140.2" y="144.4">S_1</text>
<text x="140.2" y="146.9">S_2</text>
<text x="140.2" y="149.5">S_3</text>
<text x="150.8" y="144.4">D_2</text>
<text x="150.8" y="146.9">D_3</text>
<text x="150.8" y="149.5">D_4</text>
<text x="175.3" y="148.2">100n</text>
<text x="175.3" y="145.6">C83</text>
<text x="186" y="145.1">100n</text>
<text x="221.7" y="146.9">GND</text>
<text x="15.9" y="151">VREF</text>
<text x="60.2" y="154.5">TS</text>
<text x="81.2" y="152">TTC</text>
<text x="82" y="155.8">EP</text>
<text x="127.8" y="152.8">GND</text>
<text x="167.4" y="152.5">GND</text>
<text x="101.1" y="161.1">GND</text>
<text x="200.7" y="156.6">GND</text>
<text x="37.5" y="168.8">VREF</text>
<text x="35" y="183">TH2</text>
<text x="35.3" y="184.5">10k</text>
<text x="31" y="194.2">GND</text>
</g>
<g font-size="1.8" fill="#0f0f0f">
<text x="53.4" y="27.6">VC1</text>
<text x="85.1" y="27.6">VC0</text>
<text x="53.4" y="35.2">VC2</text>
<text x="53.4" y="42.8">VC3</text>
<text x="134.7" y="46.6">VC3</text>
<text x="134.7" y="54.3">VC2</text>
<text x="134.7" y="61.9">VC1</text>
<text x="134.7" y="78.4">VC0</text>
<text x="91.4" y="143.2">SRN</text>
<text x="91.4" y="140.6">SRP</text>
<text x="91.4" y="148.2">VFB</text>
<text x="193.2" y="145.7">VFB</text>
<text x="178.9" y="152.1">SRP</text>
<text x="186.5" y="152.1">SRN</text>
</g>
<g font-size="1.8" fill="#a90000">
<text x="193.6" y="30.2">1</text>
<text x="193.6" y="32.8">2</text>
<text x="193.6" y="35.3">3</text>
<text x="215.9" y="30.2">24</text>
<text x="215.9" y="32.8">23</text>
<text x="215.9" y="35.3">22</text>
<text x="193.6" y="37.8">4</text>
<text x="193.6" y="40.4">5</text>
<text x="215.9" y="37.8">21</text>
<text x="215.9" y="40.4">20</text>
<text x="193.6" y="42.9">6</text>
<text x="193.6" y="45.5">7</text>
<text x="215.9" y="42.9">19</text>
<text x="215.9" y="45.5">18</text>
<text x="193" y="53.1">10</text>
<text x="193.6" y="48">8</text>
<text x="193.6" y="50.5">9</text>
<text x="215.9" y="48">17</text>
<text x="215.9" y="50.5">16</text>
<text x="215.9" y="53.1">15</text>
<text x="193" y="55.6">11</text>
<text x="193" y="58.2">12</text>
<text x="215.9" y="55.6">14</text>
<text x="215.9" y="58.2">13</text>
<text x="73" y="64.5">1</text>
<text x="73" y="67.1">3</text>
<text x="73" y="69.6">2</text>
<text x="262.6" y="69.3" transform="rotate(-90 262.6 69.3)">2</text>
<text x="67.1" y="74.9" transform="rotate(-90 67.1 74.9)">MP</text>
<text x="262.6" y="82" transform="rotate(-90 262.6 82)">1</text>
<text x="196.1" y="87.4">1</text>
<text x="196.1" y="89.9">2</text>
<text x="216.5" y="87.4">6</text>
<text x="216.5" y="89.9">7</text>
<text x="233" y="89.9">9</text>
<text x="253.3" y="89.9">4</text>
<text x="253.3" y="87.4">5</text>
<text x="196.1" y="92.5">3</text>
<text x="196.1" y="95">4</text>
<text x="216.5" y="92.5">8</text>
<text x="216.5" y="95">9</text>
<text x="233" y="95">7</text>
<text x="233" y="92.5">8</text>
<text x="253.3" y="95">2</text>
<text x="253.3" y="92.5">3</text>
<text x="36.1" y="96.3">2</text>
<text x="48.8" y="96.3">1</text>
<text x="196.1" y="97.5">5</text>
<text x="233" y="97.5">6</text>
<text x="253.3" y="97.5">1</text>
<text x="200" y="109">2</text>
<text x="212.7" y="109">1</text>
<text x="235.5" y="109">1</text>
<text x="248.2" y="109">2</text>
<text x="56.4" y="114">1</text>
<text x="56.4" y="116.6">2</text>
<text x="56.4" y="119.1">3</text>
<text x="86.3" y="114">24</text>
<text x="86.3" y="117.9">23</text>
<text x="55.8" y="125.5">11</text>
<text x="86.3" y="120.4">21</text>
<text x="86.3" y="122.9">20</text>
<text x="86.3" y="125.5">22</text>
<text x="135.2" y="120.4">4</text>
<text x="135.2" y="122.9">1</text>
<text x="135.2" y="125.5">2</text>
<text x="155.5" y="120.4">5</text>
<text x="155.5" y="122.9">6</text>
<text x="155.5" y="125.5">7</text>
<text x="55.8" y="128">15</text>
<text x="55.8" y="130.6">16</text>
<text x="86.3" y="130.6">18</text>
<text x="103.4" y="130.6">2</text>
<text x="116.1" y="130.6">1</text>
<text x="135.2" y="128">3</text>
<text x="155.5" y="128">8</text>
<text x="55.8" y="135.6">10</text>
<text x="86.3" y="133.1">19</text>
<text x="86.3" y="135.6">17</text>
<text x="56.4" y="138.2">4</text>
<text x="56.4" y="143.3">5</text>
<text x="86.3" y="140.7">14</text>
<text x="86.3" y="143.3">13</text>
<text x="136.5" y="140.7">4</text>
<text x="136.5" y="143.3">1</text>
<text x="156.8" y="140.7">5</text>
<text x="156.8" y="143.3">6</text>
<text x="56.4" y="145.8">9</text>
<text x="56.4" y="148.3">8</text>
<text x="86.3" y="148.3">12</text>
<text x="136.5" y="145.8">2</text>
<text x="136.5" y="148.3">3</text>
<text x="156.8" y="145.8">7</text>
<text x="156.8" y="148.3">8</text>
<text x="56.4" y="153.4">6</text>
<text x="86.3" y="154.7">25</text>
<text x="86.9" y="150.9">7</text>
</g>
<g font-size="1.4" fill="#a90000">
<text x="66.1" y="27.7">1+</text>
<text x="76.2" y="27.7">1-</text>
<text x="66.1" y="35.3">2+</text>
<text x="76.2" y="35.3">2-</text>
<text x="66.1" y="42.9">3+</text>
<text x="76.2" y="42.9">3-</text>
</g>
<g font-size="1.4" fill="#006464">
<text x="148.7" y="26.6">R1</text>
<text x="148.8" y="28.7">1k</text>
<text x="229.5" y="38.1">R15</text>
<text x="229.6" y="39.6">10k</text>
<text x="223.2" y="42.4">R16</text>
<text x="223.3" y="45.7">10k</text>
<text x="148.7" y="49.5">R3</text>
<text x="149.1" y="51.3">1k</text>
<text x="223.1" y="52.6">100k</text>
<text x="223.2" y="50.8">R14</text>
<text x="148.7" y="57.1">R4</text>
<text x="149.1" y="58.9">1k</text>
<text x="148.7" y="64.7">R5</text>
<text x="270.4" y="62.5">R10</text>
<text x="270.8" y="64">1M</text>
<text x="149.1" y="66.5">1k</text>
<text x="189.1" y="69.8">R8</text>
<text x="189.2" y="71.6">4k5</text>
<text x="242.4" y="76.2">CDBA240LL-HF,</text>
<text x="255.6" y="76.2">40V</text>
<text x="259.4" y="76.2">2A</text>
<text x="270.7" y="74.9">R11</text>
<text x="270.8" y="76.7">1M</text>
<text x="279.3" y="74.9">R13</text>
<text x="279.4" y="76.7">450k</text>
<text x="148.7" y="81.3">R6</text>
<text x="149.1" y="83">1k</text>
<text x="26.6" y="100.6">R59</text>
<text x="105.3" y="101.8">R55</text>
<text x="26.5" y="102.3">100k</text>
<text x="31.9" y="102.6">CDBA240LL-HF,</text>
<text x="45" y="102.6">40V</text>
<text x="48.9" y="102.6">2A</text>
<text x="105.8" y="103.4">10</text>
<text x="184.5" y="105.9">1M</text>
<text x="184.8" y="104.1">R9</text>
<text x="270.4" y="105.9">3M3</text>
<text x="270.4" y="103.9">R12</text>
<text x="178.3" y="113.3">10m</text>
<text x="178.7" y="111.7">R7</text>
<text x="198.2" y="115.5">CDBA240LL-HF,</text>
<text x="211.4" y="115.5">40V</text>
<text x="215.2" y="115.5">2A</text>
<text x="233.5" y="115">CDBA240LL-HF,</text>
<text x="246.7" y="115">40V</text>
<text x="250.5" y="115">2A</text>
<text x="21.1" y="123.7">100k</text>
<text x="21.5" y="122.1">R60</text>
<text x="30" y="123.7">100k</text>
<text x="30.4" y="122.1">R61</text>
<text x="21.1" y="136.4">32k4</text>
<text x="21.5" y="134.8">R62</text>
<text x="30.4" y="134.8">R63</text>
<text x="30.5" y="136.4">10k</text>
<text x="107.8" y="137.6">CDBA240LL-HF,</text>
<text x="120.3" y="133.3">R56</text>
<text x="121" y="137.6">40V</text>
<text x="121.1" y="135.1">10</text>
<text x="124.8" y="137.6">2A</text>
<text x="126.7" y="135.6">100n</text>
<text x="126.9" y="134.3">C79</text>
<text x="185.8" y="135.9">RSR1</text>
<text x="186.4" y="137.6">10m</text>
<text x="200.4" y="144">500k</text>
<text x="200.6" y="142.5">R57</text>
<text x="23.8" y="154.9">R64</text>
<text x="31.4" y="155.4">D17</text>
<text x="200.6" y="150.1">R58</text>
<text x="200.7" y="151.6">100k</text>
<text x="23.8" y="161.3">R65</text>
<text x="24.1" y="156.7">10k</text>
<text x="31.4" y="161.8">D18</text>
<text x="31.5" y="156.9">LED</text>
<text x="23.8" y="167.6">R66</text>
<text x="24.1" y="163">10k</text>
<text x="31.5" y="163.3">LED</text>
<text x="24.1" y="169.4">10k</text>
<text x="31.4" y="168.1">D19</text>
<text x="31.5" y="169.6">LED</text>
<text x="44.4" y="172.9">R67</text>
<text x="44.2" y="174.5">9k31</text>
<text x="44.2" y="184.6">430k</text>
<text x="44.4" y="183.1">R68</text>
</g>
<g font-size="1.4" fill="#0000c2">
<text x="173.8" y="118.6">Adjust</text>
<text x="179.4" y="118.6">R_SNS</text>
<text x="185.2" y="118.6">to</text>
<text x="187.8" y="118.6">set</text>
<text x="191.1" y="118.6">the</text>
<text x="194.5" y="118.6">over-current</text>
<text x="205.4" y="118.6">trip</text>
<text x="209" y="118.6">point.</text>
</g>
<text font-size=".5" fill="#840000" x="65.8" y="71.9">Mounting</text>
</svg>
